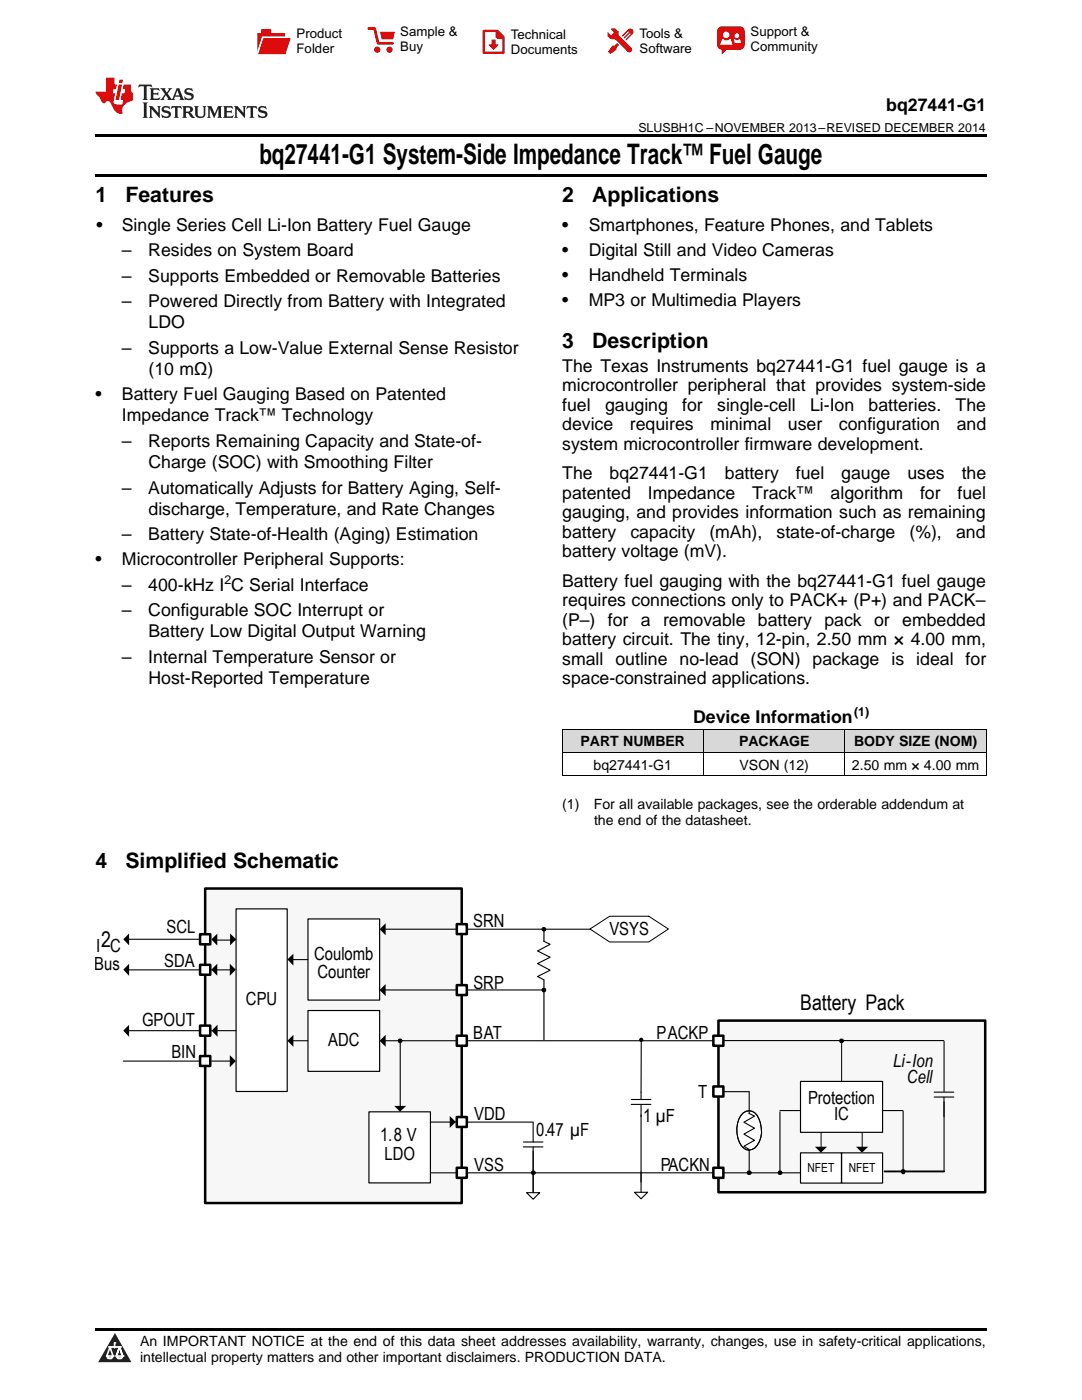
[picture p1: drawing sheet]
<svg xmlns="http://www.w3.org/2000/svg" width="216mm" height="279mm" viewBox="0 0 216 279" stroke-linecap="round" stroke-linejoin="round" font-family="sans-serif">
<g fill="#d8d8d8">
<path d="M112.2 145.6h28.2v4.6h-28.2z"/>
<path d="M140.4 145.6h28.2v4.6h-28.2z"/>
<path d="M168.6 145.6h28.2v4.6h-28.2z"/>
</g>
<path d="M22.9 266l3.3 5.9h-6.6z" fill="#231f20"/>
<path d="M21.3 270.6h1.2l-.3 .5h-.3a.53 .53 0 0 1-.6-.5z" fill-rule="evenodd" fill="#fff"/>
<path d="M21.3 270.6h1.2l-.3 .5h-.3a.53 .53 0 0 1-.6-.5z" fill="none" stroke="#231f20" stroke-width=".33"/>
<path d="M21.3 270.6l1.2 .1-.3 .4h-.5z" fill="none" stroke="#fff" stroke-width=".33"/>
<path d="M22.9 268.9h.1" fill="none" stroke="#fff" stroke-width=".33"/>
<path d="M22.9 268v.9z" fill="#fff"/>
<path d="M22.9 268v.9z" fill="none" stroke="#fff" stroke-width=".33"/>
<circle cx="22.9" cy="268" r=".16" fill="#fff"/>
<path d="M21.8 268.8h.1" fill="none" stroke="#fff" stroke-width=".33"/>
<path d="M21.8 268.8h2.2z" fill="#fff"/>
<path d="M21.8 268.8h2.2z" fill="none" stroke="#fff" stroke-width=".33"/>
<circle cx="24" cy="268.8" r=".16" fill="#fff"/>
<path d="M23.2 270.6h.1" fill="none" stroke="#fff" stroke-width=".33"/>
<path d="M23.8 268.8l-.6 1.8z" fill="#fff"/>
<path d="M23.8 268.8l-.6 1.8z" fill="none" stroke="#fff" stroke-width=".33"/>
<path d="M23.8 268.8l.7 1.8z" fill="#fff"/>
<path d="M23.8 268.8l.7 1.8z" fill="none" stroke="#fff" stroke-width=".33"/>
<path d="M24.4 270.6h.1" fill="none" stroke="#fff" stroke-width=".33"/>
<circle cx="21.3" cy="270.6" r=".16" fill="#fff"/>
<path d="M22 268.8l-.7 1.8z" fill="#fff"/>
<path d="M22 268.8l-.7 1.8z" fill="none" stroke="#fff" stroke-width=".33"/>
<path d="M22 268.8l.5 1.8z" fill="#fff"/>
<path d="M22 268.8l.5 1.8z" fill="none" stroke="#fff" stroke-width=".33"/>
<circle cx="22.5" cy="270.6" r=".16" fill="#fff"/>
<path d="M23.3 270.6h1.2a.63 .63 0 0 1-.6 .5 .63 .63 0 0 1-.6-.5z" fill-rule="evenodd" fill="#fff"/>
<path d="M23.3 270.6h1.2a.63 .63 0 0 1-.6 .5 .63 .63 0 0 1-.6-.5z" fill="none" stroke="#231f20" stroke-width=".33"/>
<path d="M23.3 270.6h1.2l-.4 .5h-.5z" fill="none" stroke="#fff" stroke-width=".33"/>
<path d="M23.2 270.6h.1" fill="none" stroke="#fff" stroke-width=".33"/>
<circle cx="24.5" cy="270.6" r=".16" fill="#fff"/>
<path d="M19 265.1h177.8v.5h-177.8z" fill="#000"/>
<path d="M40.9 177.3h51.2v62.8h-51.2z" fill-rule="evenodd" fill="#f7f7f7"/>
<path d="M40.9 177.3h51.2v62.8h-51.2z" fill="none" stroke="#000" stroke-width=".5"/>
<path d="M73.7 221.9h12.3v14.2h-12.3z" fill-rule="evenodd" fill="#fff"/>
<path d="M73.6 221.9h12.3v14.2h-12.3z" fill="none" stroke="#000" stroke-width=".23"/>
<path d="M86 223.9h20.4" fill="none" stroke="#000" stroke-width=".22"/>
<path d="M89.7 222.7l1.2 1.2-1.2 1.2z" fill="#000"/>
<path d="M143.4 203.7h53.2v34.2h-53.2z" fill-rule="evenodd" fill="#f7f7f7"/>
<path d="M143.4 203.7h53.2v34.2h-53.2z" fill="none" stroke="#000" stroke-width=".51"/>
<path d="M149.5 228.8v5.3" fill="none" stroke="#000" stroke-width=".22"/>
<path d="M159.7 230.1h8.2v6h-8.2z" fill-rule="evenodd" fill="#fff"/>
<path d="M159.7 230.1h8.2v6h-8.2z" fill="none" stroke="#000" stroke-width=".23"/>
<path d="M159.7 215.8h16.4v10.2h-16.4z" fill-rule="evenodd" fill="#fff"/>
<path d="M108.5 185.4v2.4M108.5 195.6v11.9M159.7 215.8h16.4v10.2h-16.4z" fill="none" stroke="#000" stroke-width=".23"/>
<path d="M167.9 207.7v8.1M163.8 226v3.1M172 226v3.1" fill="none" stroke="#000" stroke-width=".2"/>
<path d="M108.5 187.8l1.3 .7-2.5 1.3 2.5 1.2-2.5 1.3 2.5 1.3-2.5 1.3 1.2 .6M76.7 207.7h66.6M188.4 207.8v10M188.4 219.9v13.9M86 234.1h73.7" fill="none" stroke="#000" stroke-width=".22"/>
<path d="M42.2 187.5l1.2-1.2v2.4zM45.9 186.3l1.2 1.2-1.2 1.2zM162.6 228.9h2.4l-1.2 1.1zM170.8 228.9h2.4l-1.2 1.1z" fill="#000"/>
<path d="M167.9 230.1h8.2v6h-8.2z" fill-rule="evenodd" fill="#fff"/>
<path d="M167.9 230.1h8.2v6h-8.2z" fill="none" stroke="#000" stroke-width=".23"/>
<g fill="#000">
<path d="M167.8 207.5l.3 .1-.1 .3h-.2z" fill-rule="evenodd"/>
<path d="M106.3 233.8l.4 .1v.3h-.4z" fill-rule="evenodd"/>
<path d="M149.3 233.9l.3-.1 .1 .4h-.3z" fill-rule="evenodd"/>
<path d="M155.5 233.9l.2-.1 .1 .4h-.3z" fill-rule="evenodd"/>
<path d="M180.1 233.8l.3 .1v.3h-.3z" fill-rule="evenodd"/>
</g>
<path d="M167.8 207.5l.3 .1-.1 .3h-.2zM106.3 233.8l.4 .1v.3h-.4zM149.3 233.9l.3-.1 .1 .4h-.3zM155.5 233.9l.2-.1 .1 .4h-.3zM180.1 233.8l.3 .1v.3h-.3z" fill="none" stroke="#000" stroke-width=".2"/>
<path d="M142.3 206.7h2v2h-2zM167.8 207.5l.3 .1-.1 .3h-.2zM91.2 222.9h1.9v2h-1.9zM91.2 233.1h1.9v2h-1.9zM106.3 233.8l.3 .1v.3h-.3zM142.3 233.1h2v2h-2zM149.3 233.9l.3-.1 .1 .4h-.3zM155.5 233.9l.2-.1 .1 .4h-.3zM180.1 233.6l.3 .1v.2l-.3 .1z" fill="none" stroke="#000" stroke-width=".5"/>
<path d="M143.3 207.7h.3M92 234.1h.4M92 223.9h.4M143.3 234.1h.1" fill="none" stroke="#fff" stroke-width="2.1"/>
<path d="M148.3 222.1a1.97 1.97 0 0 1 3.1 1.2 5.2 5.2 0 0 1-.7 5.8 1.93 1.93 0 0 1-3.2-1.1 5.4 5.4 0 0 1 .8-5.9z" fill-rule="evenodd" fill="#fff"/>
<path d="M148.3 222.1a1.97 1.97 0 0 1 3.1 1.2 5.2 5.2 0 0 1-.7 5.8 1.93 1.93 0 0 1-3.2-1.1 5.4 5.4 0 0 1 .8-5.9z" fill="none" stroke="#000" stroke-width=".2"/>
<path d="M76.7 185.4h42M149.5 217.9v4.3M148.3 222.1a1.97 1.97 0 0 1 3.1 1.2 5.2 5.2 0 0 1-.7 5.8 1.93 1.93 0 0 1-3.2-1.1 5.4 5.4 0 0 1 .8-5.9zM149.5 222.2l1 .5-2.1 1.3 2.1 1.2-2.1 1.1 2.1 1.3-2.1 1.2 1.1 .6" fill="none" stroke="#000" stroke-width=".22"/>
<path d="M117.7 185.4l3.9-2.5h7.9l3.9 2.5-3.9 2.6h-7.9z" fill-rule="evenodd" fill="#fff"/>
<path d="M117.7 185.4l3.9-2.5h7.9l3.9 2.5-3.9 2.6h-7.9z" fill="none" stroke="#000" stroke-width=".2"/>
<path d="M76.7 197.6h32" fill="none" stroke="#000" stroke-width=".22"/>
<path d="M75.8 197.6l1.2-1.2v2.4zM75.8 185.4l1.2-1.1v2.4z" fill="#000"/>
<path d="M61.5 183.4h14.3v16.2h-14.3z" fill-rule="evenodd" fill="#fff"/>
<path d="M61.5 183.4h14.3v16.2h-14.3z" fill="none" stroke="#000" stroke-width=".23"/>
<path d="M79.9 207.7v13.2" fill="none" stroke="#000" stroke-width=".22"/>
<path d="M75.8 207.7l1.2-1.2v2.4zM78.7 220.7h2.4l-1.3 1.2z" fill="#000"/>
<path d="M92 207.7h.4" fill="none" stroke="#fff" stroke-width="2.1"/>
<path d="M91.2 206.7h1.9v2h-1.9z" fill="none" stroke="#000" stroke-width=".5"/>
<path d="M61.5 201.7h14.3v12.1h-14.3z" fill-rule="evenodd" fill="#fff"/>
<path d="M61.5 201.7h14.3v12.1h-14.3z" fill="none" stroke="#000" stroke-width=".23"/>
<path d="M47.1 181.4h10.2v36.4h-10.2z" fill-rule="evenodd" fill="#fff"/>
<path d="M47.1 181.4h10.2v36.4h-10.2z" fill="none" stroke="#000" stroke-width=".23"/>
<g fill="none" stroke="#000" stroke-width=".22">
<path d="M25.5 193.6h20.6M25.5 187.5h14.3M42.8 187.6h4.1M58.3 191.5h3.1M24.6 211.8h21.5M25.5 205.7h21.6M58.3 207.7h3.1M126 219.4h3.9M128 207.5l-.1 11.9M143.4 217.9h6.1M144.6 207.7h43.7M186.4 218.9h3.9"/>
<path d="M186.4 218h3.9M188.4 218.9v4M104.4 228.9h3.9M104.4 227.9h3.9M105.1 238h2.6l-1.3 1.3zM106.4 224v3.9M106.4 228.9v9.1M126 220.4h3.9M126.6 237.9h2.6l-1.3 1.4zM127.9 220.4v17.5M155.6 221.6h4.1M155.6 221.9v11.8"/>
<path d="M176.1 221.6h4M180.2 221.7v11.9"/>
</g>
<g fill="#000">
<path d="M24.6 187.5l1.2-1.2v2.4zM25.8 192.3v2.4l-1.2-1.2zM42.2 193.5l1.2-1.2v2.4zM45.9 192.3l1.2 1.2-1.2 1.2zM57.3 191.5l1.2-1.2v2.4zM25.8 204.5v2.4l-1.2-1.2zM42.2 205.7l1.2-1.2v2.4zM45.9 210.6l1.2 1.2-1.2 1.2zM57.3 207.7l1.2-1.2v2.4z"/>
<path d="M108.3 197.4h.4v.3l-.3 .1z" fill-rule="evenodd"/>
<path d="M108.3 185.3h.3l.1 .2-.3 .2z" fill-rule="evenodd"/>
<path d="M79.6 207.6l.4-.1v.4h-.3z" fill-rule="evenodd"/>
<circle cx="128" cy="207.5" r=".26"/>
</g>
<path d="M40.6 187.5h.5M40.8 193.5h.3M92 185.4h.4M92 197.6h.4M40.8 205.7h.3M40.8 211.7h.3M142.6 217.8h.7" fill="none" stroke="#fff" stroke-width="2.1"/>
<path d="M39.9 192.6h2.1v1.9h-2.1zM39.9 186.4h2.1v2.1h-2.1zM91.2 184.4h1.9v2h-1.9zM91.2 196.6h1.9v2h-1.9zM108.3 197.4h.4v.3l-.3 .1zM108.3 185.3h.3l.1 .2-.3 .2zM39.9 204.7h2.1v2h-2.1zM39.9 210.8h2.1v1.9h-2.1zM79.6 207.6l.4-.1v.4h-.3zM142.3 216.8h2v2h-2z" fill="none" stroke="#000" stroke-width=".5"/>
<path d="M112.2 154.8h84.6M112.2 150.2h84.6M112.2 145.5h84.6M112.2 145.6v9.3M140.4 145.6v9.3M168.6 145.6v9.3M196.8 145.6v9.3M108.3 197.4h.4v.3l-.3 .1zM108.3 185.3h.3l.1 .2-.3 .2zM79.6 207.6l.4-.1v.4h-.3zM176.4 233.7h12v.2h-12zM176.4 233.8h12" fill="none" stroke="#000" stroke-width=".2"/>
<circle cx="128" cy="207.5" r=".26" fill="none" stroke="#000" stroke-width=".33"/>
<path d="M19 34.8h177.8v.5h-177.8zM19 26.8h177.8v.6h-177.8z" fill="#000"/>
<path d="M27.7 16.9l-.1 .6 .6-.3h.5v.2v2.2l-.2 .4h1l-.2-.4v-2.2v-.2h.5l.6 .3-.2-.6zM29.9 17.6l.2 .4v1.6l-.2 .4h1.9l.1-.6a1.09 1.09 0 0 1-1.3 .1v-.6h.6l.4 .2v-.7l-.2 .2h-.8v-.6l.2-.1a1.01 1.01 0 0 1 1 .3l-.1-.6zM32 17.6l.9 1.2-1 1.2h.9l-.2-.3 .5-.7 .5 .7-.3 .3h1.7l-.2-.3 .1-.4h1l.1 .4-.2 .3h1l-.3-.4-.7-2h-.5l-1 2.2-.8-1.1 .9-1.1h-.9l.2 .2-.4 .7-.4-.7 .2-.2zM35.4 18l.4 1h-.8zM37 17.7a.66 .66 0 0 0-.2 .8 .66 .66 0 0 0 .6 .4l.7 .2 .1 .2a.8 .8 0 0 1-.7 .4 .8 .8 0 0 1-.7-.5l.1 .8 .2-.2a.94 .94 0 0 0 1.1 .1 .94 .94 0 0 0 .4-.9 1.48 1.48 0 0 0-1.3-.6v-.4a1.1 1.1 0 0 1 1.2 .2l-.2-.6-.2 .1-.5-.1zM28.5 20.4l.2 .4v2.3l-.2 .4h1l-.2-.4v-2.3l.2-.4zM29.7 21.2l.2 .4v1.5l-.2 .4h.8l-.3-.4 .1-1.3 1.6 1.8v-2l.2-.4h-.7l.2 .2v1.1l-1.2-1.3zM32.5 21.3a.66 .66 0 0 0-.2 .8 .66 .66 0 0 0 .6 .4l.6 .2 .2 .2a.8 .8 0 0 1-.8 .4 .8 .8 0 0 1-.7-.5l.2 .7 .2-.1a.94 .94 0 0 0 1 .1 .94 .94 0 0 0 .5-1 1.47 1.47 0 0 0-1.3-.6l-.1-.3a1.1 1.1 0 0 1 1.3 .2l-.2-.6-.2 .1-.5-.2zM34.3 21.2l-.2 .6a.64 .64 0 0 1 .8-.3v1.6l-.2 .4h1l-.3-.4 .1-1.6a.66 .66 0 0 1 .8 .3l-.2-.6zM36.3 21.2l.3 .4v1.5l-.3 .4h1l-.2-.2v-.7h.5l.1 .1a.8 .8 0 0 0 1.2 .7l-1-1a.62 .62 0 0 0 .6-.5 .62 .62 0 0 0-.6-.7zM37.1 21.5h.1a.48 .48 0 0 1 .6 0 .48 .48 0 0 1 .1 .6l-.2 .1-.6 .1zM38.7 21.2l.2 .2a2.29 2.29 0 0 0 .4 2 1.05 1.05 0 0 0 1.7-.7v-1.3l.2-.2h-.8l.2 .4v1.1a.61 .61 0 0 1-.6 .6 .61 .61 0 0 1-.6-.6v-1.1l.3-.4zM41.3 21.2l.3 .4v1.5l-.3 .4h.8l-.2-.4v-1.4l.8 1.9 .9-1.9v1.4l-.2 .4h.9l-.2-.4v-1.5l.2-.4h-.8l-.7 1.5-.6-1.5zM44.5 21.2l.2 .4v1.5l-.2 .4h1.9l.2-.6a1.1 1.1 0 0 1-1.4 .2v-.7h.6l.4 .2v-.6l-.2 .1-.8 .1v-.6l.2-.1a1.02 1.02 0 0 1 1.1 .2l-.2-.5zM46.7 21.2l.2 .4v1.5l-.2 .4h.8l-.3-.4 .1-1.3 1.6 1.8v-2l.2-.4h-.7l.2 .2v1.1l-1.2-1.3zM49.3 21.2l-.1 .6a.64 .64 0 0 1 .8-.3v1.6l-.3 .4h1l-.2-.4v-1.6a.66 .66 0 0 1 .8 .3l-.1-.6zM51.7 21.3a.66 .66 0 0 0-.2 .7 .66 .66 0 0 0 .7 .5l.6 .2 .1 .2a.8 .8 0 0 1-.7 .4 .8 .8 0 0 1-.7-.5l.1 .7 .2-.1a.94 .94 0 0 0 1.1 .1 .94 .94 0 0 0 .4-1 1.48 1.48 0 0 0-1.2-.6l-.1-.3a1.1 1.1 0 0 1 1.2 .2l-.2-.6-.1 .1-.6-.2z" fill="#231f20"/>
<path d="M21.1 15.5v2.8h-2v.4l.9 .9a.96 .96 0 0 0 1 1 .59 .59 0 0 1 .5-.4 .59 .59 0 0 1 .5 .3l.4 .8a1.61 1.61 0 0 0 2.1 1.3 1.63 1.63 0 0 1 1.1-2.2l.9-.3v-1.5a1.6 1.6 0 0 1-.4-1.7h-1.4l-.2 .9h.5l-.2 .8h-.5l-.2 1v.3h.5l-.2 .9h-.7a.74 .74 0 0 1-1-.6l.3-1.6h-.5l.2-.8h.5l.1-.9h-.4v-1.4zM23.7 16.9l-.7 3h.8l.6-3zM23.8 15.9l-.1 .7h.7l.2-.7z" fill="#ee1d23"/>
<g fill="#d60000">
<path d="M52.1 5.8h2v.8h2.8v4.2h-5.5v-4.2h.7z" fill-rule="evenodd"/>
<path d="M52.4 7.5h5.6l-1 3.3h-5.6z" fill-rule="evenodd"/>
</g>
<path d="M52.4 7.4h5.7l-.1 .1h-5.5l-1.1 3.3z" fill-rule="evenodd" fill="#fff"/>
<path d="M52.4 7.4h5.7l-.1 .1h-5.5l-1.1 3.3z" fill="none" stroke="#fff" stroke-width=".2"/>
<path d="M73.6 5.7h1.1l.7 2.9h2.9" fill="none" stroke="#d60000" stroke-width=".55"/>
<g fill="#d60000">
<path d="M75.8 6.3h3l-.4 1.6h-2.2z" fill-rule="evenodd"/>
<circle cx="75.3" cy="9.9" r=".62"/>
<circle cx="77.7" cy="9.9" r=".62"/>
</g>
<path d="M96.5 6.2h2.7l1.3 1.2v3.1h-4z" fill="none" stroke="#d60000" stroke-width=".44"/>
<g fill="#d60000">
<path d="M98.1 7.9h.8v1h.5l-.9 1.1-1-1v-.1h.6z" fill-rule="evenodd"/>
<path d="M98.9 6.2h.3l1.3 1.2v.4h-1.3l-.3-.4z" fill-rule="evenodd"/>
<path d="M121.9 5.7h.8l.7 .6 .1 .7 2.5 2.5-.8 .8-2.3-2.3-1.1-.2-.6-.6v-.8l.7 .6 .5-.4v-.2l-.5-.5z" fill-rule="evenodd"/>
<path d="M122.2 9.1h.4l.5-.5 .4 .4-.5 .5v.4l-1.2 .9-.5-.5z" fill-rule="evenodd"/>
<path d="M125.3 5.9a.67 .67 0 0 1 .9 0 .67 .67 0 0 1 0 .9z" fill-rule="evenodd"/>
<path d="M125.3 5.9l.9 .9-1.2 1.2h-.2v-.2l1-.9v-.2h-.2l-.9 1h-.2v-.2l.9-1 .1-.2h-.3l-.9 1h-.2v-.2z" fill-rule="evenodd"/>
<circle cx="125.6" cy="9.9" r=".54"/>
</g>
<path d="M123.3 6.3v.7" fill="none" stroke="#d60000" stroke-width=".2"/>
<g fill="#d60000">
<path d="M143.4 5.5l.6-.2h3.6a.95 .95 0 0 1 1 .9v2.8a.95 .95 0 0 1-1 .9h-3.6a.95 .95 0 0 1-.9-.9v-2.8z" fill-rule="evenodd"/>
<path d="M144 9.9h.9l-.7 .9h-.2z" fill-rule="evenodd"/>
</g>
<g fill="#fff">
<path d="M146.6 8.6h1.3z"/>
<path d="M144.1 7.8h.3l.1 .2h.8l.2-.2h.3l.4 1.1h-2.5z" fill-rule="evenodd"/>
<path d="M146.4 7.8h.3l.1 .2h.5l.2-.2h.2l.2 .8h-1.3z" fill-rule="evenodd"/>
<circle cx="144.9" cy="6.9" r=".65"/>
<circle cx="147" cy="7.1" r=".48"/>
</g>
<text font-size="5.6" x="51.8" y="32.8">bq27441-G1 System-Side Impedance Track™ Fuel Gauge</text>
<g font-size="4.3">
<text x="20.2" y="189">2</text>
<text x="159.7" y="201.6">Battery Pack</text>
</g>
<g font-size="4.2">
<text x="19" y="40.4">1</text>
<text x="25" y="40.4">Features</text>
<text x="112.2" y="40.4">2</text>
<text x="118.2" y="40.4">Applications</text>
<text x="112.2" y="69.5">3</text>
<text x="118.2" y="69.5">Description</text>
<text x="19" y="173.1">4</text>
<text x="25" y="173.1">Simplified Schematic</text>
</g>
<g font-size="3.6">
<text x="94.4" y="185">SRN</text>
<text x="19.2" y="189.9">I C</text>
<text x="33.2" y="186.2">SCL</text>
<text x="62.7" y="191.5">Coulomb</text>
<text x="121.6" y="186.5">VSYS</text>
<text x="18.8" y="193.5">Bus</text>
<text x="32.8" y="193">SDA</text>
<text x="63.3" y="195.2">Counter</text>
<text x="94.5" y="197.3">SRP</text>
<text x="49.1" y="200.5">CPU</text>
<text x="28.3" y="204.7">GPOUT</text>
<text x="65.5" y="208.8">ADC</text>
<text x="94.4" y="207.4">BAT</text>
<text x="131" y="207.4">PACKP</text>
<text x="34.2" y="211.1">BIN</text>
<text x="178.2" y="212.9">Li-Ion</text>
<text x="139.3" y="219.2">T</text>
<text x="161.2" y="220.3">Protection</text>
<text x="181" y="216.2">Cell</text>
<text x="75.9" y="227.6">1.8 V</text>
<text x="94.6" y="223.6">VDD</text>
<text x="107" y="226.7">047 µF</text>
<text x="108.6" y="226.8">.</text>
<text x="128.3" y="224">1 µF</text>
<text x="166.4" y="223.6">IC</text>
<text x="76.7" y="231.5">LDO</text>
<text x="94.6" y="233.8">VSS</text>
<text x="131.9" y="233.6">PACKN</text>
</g>
<g font-size="3.5">
<text x="176.8" y="22.2">bq27441-G1</text>
<text x="19.2" y="46.1">•</text>
<text x="24.3" y="46.1">Single Series Cell Li-Ion Battery Fuel Gauge</text>
<text x="112.2" y="46.1">•</text>
<text x="117.5" y="46.1">Smartphones, Feature Phones, and Tablets</text>
<text x="24.3" y="51.2">–</text>
<text x="29.6" y="51.2">Resides on System Board</text>
<text x="112.2" y="51.1">•</text>
<text x="117.5" y="51.1">Digital Still and Video Cameras</text>
<text x="24.3" y="56.2">–</text>
<text x="29.6" y="56.2">Supports Embedded or Removable Batteries</text>
<text x="112.2" y="56.1">•</text>
<text x="117.5" y="56.1">Handheld Terminals</text>
<text x="24.3" y="61.3">–</text>
<text x="29.6" y="61.3">Powered Directly from Battery with Integrated</text>
<text x="29.6" y="65.5">LDO</text>
<text x="112.2" y="61.1">•</text>
<text x="117.5" y="61.1">MP3 or Multimedia Players</text>
<text x="24.3" y="70.6">–</text>
<text x="29.6" y="70.6">Supports a Low-Value External Sense Resistor</text>
<text x="29.6" y="74.9">(10 mΩ)</text>
<text x="112.2" y="74.2">The Texas Instruments bq27441-G1 fuel gauge is a</text>
<text x="19" y="79.9">•</text>
<text x="24.3" y="79.9">Battery Fuel Gauging Based on Patented</text>
<text x="112.2" y="78.1">microcontroller peripheral that provides system-side</text>
<text x="112.2" y="82">fuel</text>
<text x="120.7" y="82">gauging</text>
<text x="136.1" y="82">for</text>
<text x="143.1" y="82">single-cell</text>
<text x="161.6" y="82">Li-Ion</text>
<text x="173.3" y="82">batteries.</text>
<text x="190.7" y="82">The</text>
<text x="24.3" y="84.1">Impedance Track™ Technology</text>
<text x="24.3" y="89.2">–</text>
<text x="29.6" y="89.2">Reports Remaining Capacity and State-of-</text>
<text x="112.2" y="85.8">device</text>
<text x="112.2" y="89.7">system microcontroller firmware development.</text>
<text x="125.7" y="85.8">requires</text>
<text x="141.8" y="85.8">minimal</text>
<text x="157.2" y="85.8">user</text>
<text x="167.4" y="85.8">configuration</text>
<text x="190.9" y="85.8">and</text>
<text x="29.6" y="93.4">Charge (SOC) with Smoothing Filter</text>
<text x="112.2" y="95.7">The</text>
<text x="121.6" y="95.7">bq27441-G1</text>
<text x="144.6" y="95.7">battery</text>
<text x="158.8" y="95.7">fuel</text>
<text x="167.9" y="95.7">gauge</text>
<text x="181.1" y="95.7">uses</text>
<text x="191.9" y="95.7">the</text>
<text x="24.3" y="98.5">–</text>
<text x="29.6" y="98.5">Automatically Adjusts for Battery Aging, Self-</text>
<text x="112.2" y="99.6">patented</text>
<text x="129.3" y="99.6">Impedance</text>
<text x="150.1" y="99.6">Track™</text>
<text x="165.7" y="99.6">algorithm</text>
<text x="183.6" y="99.6">for</text>
<text x="191.1" y="99.6">fuel</text>
<text x="24.3" y="107.8">–</text>
<text x="29.6" y="107.8">Battery State-of-Health (Aging) Estimation</text>
<text x="29.6" y="102.7">discharge, Temperature, and Rate Changes</text>
<text x="112.2" y="103.4">gauging, and provides information such as remaining</text>
<text x="112.2" y="107.3">battery</text>
<text x="125.8" y="107.3">capacity</text>
<text x="141.5" y="107.3">(mAh),</text>
<text x="154.9" y="107.3">state-of-charge</text>
<text x="181.5" y="107.3">(%),</text>
<text x="190.8" y="107.3">and</text>
<text x="19" y="112.8">•</text>
<text x="24.3" y="112.8">Microcontroller Peripheral Supports:</text>
<text x="112.2" y="111.2">battery voltage (mV).</text>
<text x="24.3" y="117.9">–</text>
<text x="29.6" y="117.9">400-kHz I C Serial Interface</text>
<text x="112.2" y="117.2">Battery fuel gauging with the bq27441-G1 fuel gauge</text>
<text x="24.3" y="123">–</text>
<text x="29.6" y="123">Configurable SOC Interrupt or</text>
<text x="112.2" y="121">requires connections only to PACK+ (P+) and PACK–</text>
<text x="112.2" y="124.9">(P–)</text>
<text x="121.3" y="124.9">for</text>
<text x="127.9" y="124.9">a removable battery pack or</text>
<text x="180" y="124.9">embedded</text>
<text x="29.6" y="127.2">Battery Low Digital Output Warning</text>
<text x="112.2" y="128.8">battery circuit. The tiny, 12-pin, 2.50 mm × 4.00 mm,</text>
<text x="24.3" y="132.3">–</text>
<text x="29.6" y="132.3">Internal Temperature Sensor or</text>
<text x="29.6" y="136.5">Host-Reported Temperature</text>
<text x="112.2" y="132.7">small outline no-lead (SON) package is ideal for</text>
<text x="112.2" y="136.6">space-constrained applications.</text>
<text x="138.3" y="144.3">Device Information</text>
</g>
<g font-size="2.8">
<text x="115.8" y="148.9">PART NUMBER</text>
<text x="147.5" y="148.9">PACKAGE</text>
<text x="170.4" y="148.9">BODY SIZE (NOM)</text>
<text x="118.4" y="153.6">bq27441-G1</text>
<text x="147.6" y="153.6">VSON (12)</text>
<text x="170" y="153.6">2.50 mm × 4.00 mm</text>
<text x="112.2" y="161.5">(1)</text>
<text x="118.5" y="161.5">For all available packages, see the orderable addendum at</text>
<text x="118.5" y="164.7">the end of the datasheet.</text>
<text x="27.9" y="268.6">An IMPORTANT NOTICE at the end of this data sheet addresses availability, warranty, changes, use in safety-critical applications,</text>
<text x="27.9" y="271.8">intellectual property matters and other important disclaimers. PRODUCTION DATA.</text>
</g>
<g font-size="2.6">
<text x="59.2" y="7.6">Product</text>
<text x="59.2" y="10.6">Folder</text>
<text x="79.9" y="7.3">Sample &amp;</text>
<text x="79.9" y="10.2">Buy</text>
<text x="101.9" y="7.8">Technical</text>
<text x="101.9" y="10.8">Documents</text>
<text x="127.6" y="7.6">Tools &amp;</text>
<text x="127.6" y="10.6">Software</text>
<text x="149.8" y="7.2">Support &amp;</text>
<text x="149.8" y="10.2">Community</text>
</g>
<g font-size="2.5">
<text x="127.4" y="26.3">SLUSBH1C –NOVEMBER 2013–REVISED DECEMBER 2014</text>
<text x="44.8" y="116.5">2</text>
<text x="170.4" y="142.9">(1)</text>
<text x="161.1" y="233.8">NFET</text>
<text x="169.3" y="233.8">NFET</text>
</g>
</svg>
